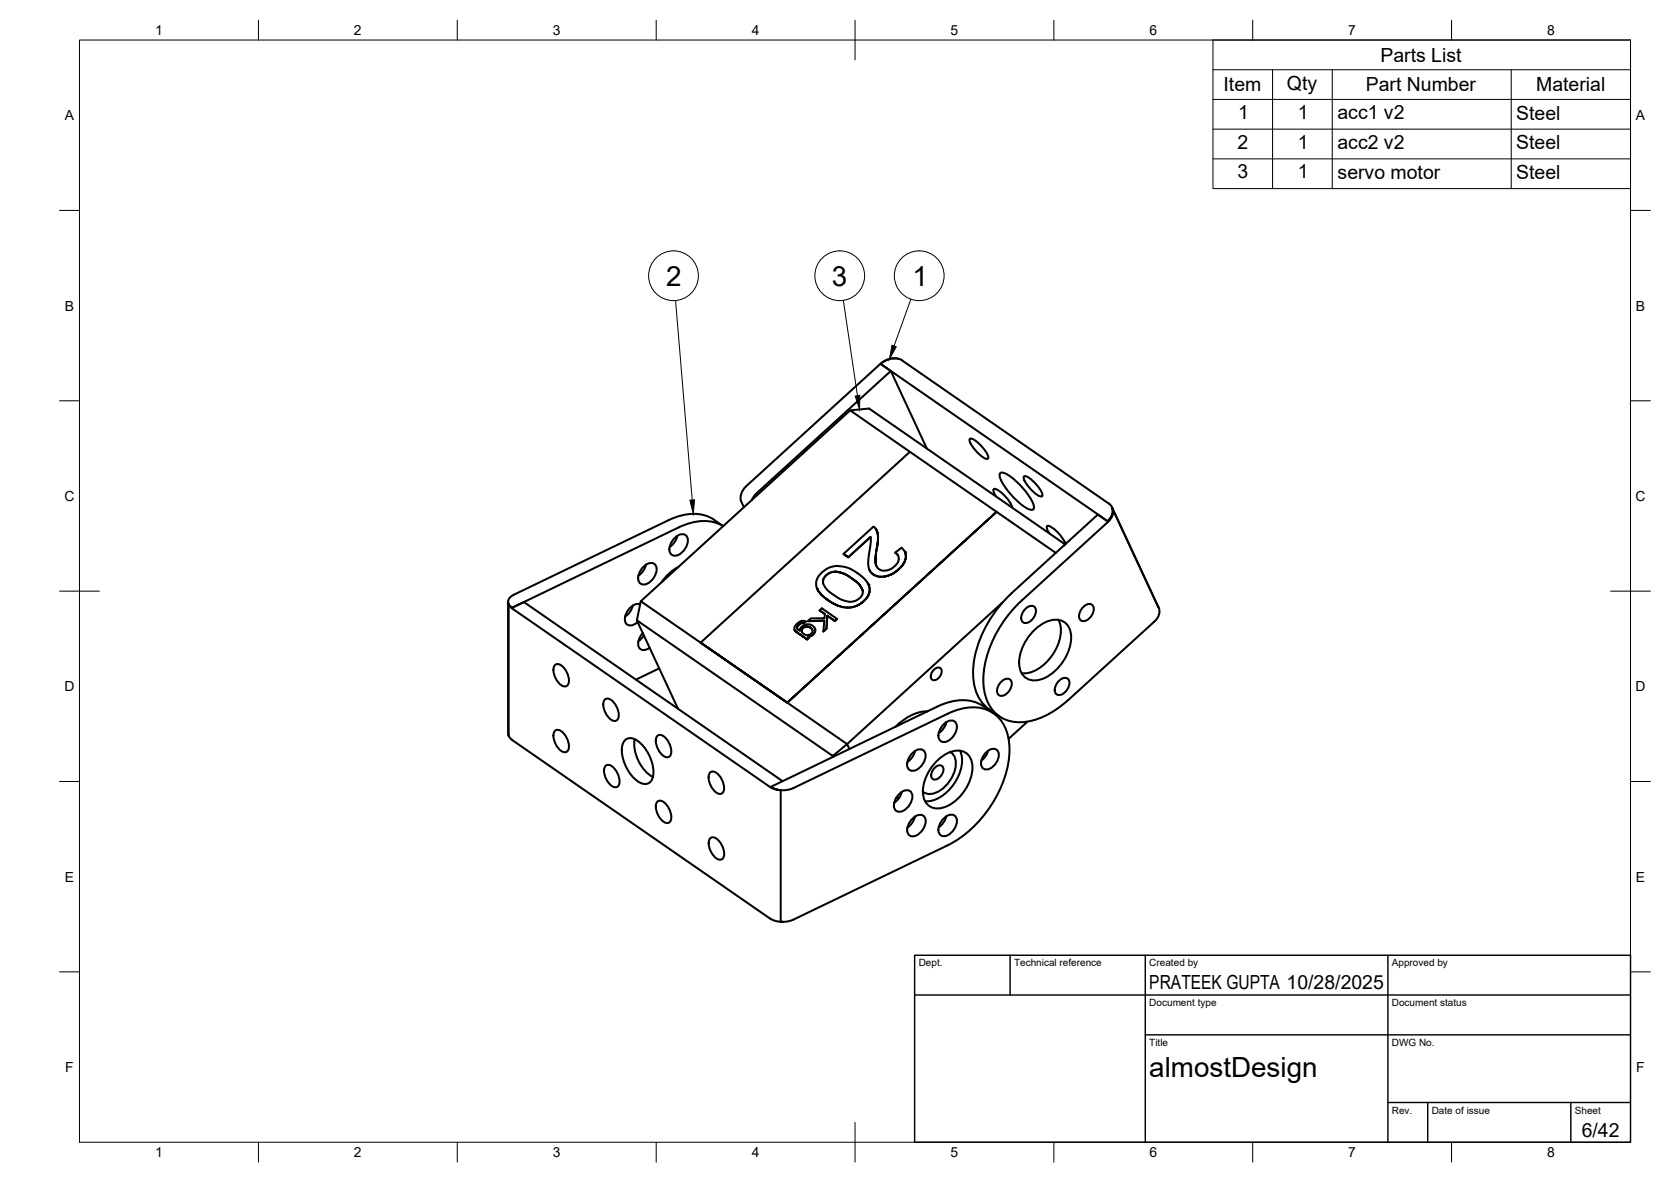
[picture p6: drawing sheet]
<svg xmlns="http://www.w3.org/2000/svg" width="420mm" height="297mm" viewBox="0 0 420 297" stroke-linecap="round" stroke-linejoin="round" font-family="sans-serif">
<!-- layer: Visible -->
<g fill="none" stroke="#000" stroke-width=".51">
<path d="M221.4 91.5l2.6 1.7-33.8 30.8-1.2 1.7M221.4 91.4v.1M221.4 91.4l57.1 39.5M224 93.2l9 19.5M225.7 90.1h-1.2l-1.3 .3-1.8 1-33.8 30.8-.8 1a3.2 3.2 0 0 0-.4 2.7M226.9 90.6l51.9 35.9a2.73 2.73 0 0 1-.3 4.4M226.9 90.6a4.6 4.6 0 0 0-5.5 .8M213.8 103.1l15 10.4M243.9 110.2a5 5 0 0 1 3.3 2.4l.8 1.2a1.31 1.31 0 0 1 .4 1.5 5 5 0 0 1-3.4-2.4l-.8-1.1a1.31 1.31 0 0 1-.3-1.6zM251.6 118.8a5.3 5.3 0 0 1 3.8 2 15.1 15.1 0 0 1 4.6 6.6l-.3 .7a5.3 5.3 0 0 1-3.8-2 15.1 15.1 0 0 1-4.6-6.7zM257.5 119.7a5 5 0 0 1 3.3 2.4l.8 1.1a1.31 1.31 0 0 1 .4 1.6 5 5 0 0 1-3.3-2.4l-.9-1.2a1.31 1.31 0 0 1-.3-1.5zM169.6 135.2a2.04 2.04 0 0 1 3-.5 3.7 3.7 0 0 1-3.1 5 1.84 1.84 0 0 1-1-2.8z"/>
<path d="M170.3 134.7l-.7 1.5-1.2 1.3M170.6 132.6l-41.9 20.1M179.6 130.6l2.2 1.6a11.4 11.4 0 0 0-11.2 .3M179.6 130.6a10.8 10.8 0 0 0-10.4-.4l-40 19.2M186.3 125.9l.7 1.6M212.1 139.2l1.2 .8zM220.3 133.1l.5 1.8-.5-1.8-.7-.8-7.5 6.9M220.8 134.9l-.6 4.4v2.1v-2.1zM225.1 138.9l.6 .6a1.8 1.8 0 0 1 .1 1.6l-.5 .9-1.3 1-1.1 .4h-1.1a2.12 2.12 0 0 1-1.6-2M225.1 138.9l.7 .7M227.6 138.8l.2 1.4-.3-1.5-.8-1-1.6 1.2M250.4 124.7a2.04 2.04 0 0 1-.6-1.8 2.61 2.61 0 0 1 2.4 1.2l1.4 1.6 .9 1.9"/>
<path d="M263.8 134a2.16 2.16 0 0 1-.6-1.7 2.25 2.25 0 0 1 2.2 1l1.5 1.5 1 1.9M265.5 138.9l-14.9-10.3-52.6 48 52.6-48-21.8-15.1-52.6 48M267.8 136.8l-.3 .3M267.8 136.8l-49.3-34.1-4.7 .4-52.7 48 51.9 35.9 39-35.6M278.5 130.9v.1M278.5 131l-2.5-1.7-21.6 19.8M278.5 131l.8-.9a2.79 2.79 0 0 0 .4-2.5 3 3 0 0 1-1.1 3.6l-21.6 19.6a29.2 29.2 0 0 0-9.8 20.2 10.1 10.1 0 0 0 5.7 9.9 13.2 13.2 0 0 0 11.2-1.7l3-2 1.5-1.3 22.1-20.2a2.87 2.87 0 0 0 .6-3M279.6 127.5l11.7 25.2M127.8 151.2v33.1M127.9 151.8l.9 1.1 64.8 44.9 1.2 .5 1.5 .3M128.7 152.7l-.8-.9v33.1M128.7 152.7l3-1.4 65.1 45"/>
<path d="M129.2 149.5a1.75 1.75 0 0 0-1.4 1.4 1.75 1.75 0 0 0 .9 1.8M159.1 152.2l-.7 1.5-1.2 1.3M160.1 155.9l49.3 34.1 3.6-3 .6 1.2M161 151.9a3.5 3.5 0 0 0-3.9 3.3 1.57 1.57 0 0 0 .7 1.8 1.57 1.57 0 0 0 2-.3l.5-.4M161.1 151.1l-1 4.8 10.4 22.2M161.6 159.1a3.2 3.2 0 0 0-.7 3.9 1.8 1.8 0 0 0 2.4-.2M161.8 142.5a2.04 2.04 0 0 1 3-.5 3.7 3.7 0 0 1-3.2 4.9 1.84 1.84 0 0 1-.9-2.8zM161.9 159.7l-1.4 1.4M162.4 141.9l-.7 1.6-1.2 1.2M170.6 142.5a11.3 11.3 0 0 0-4.3 3.8M200.4 157.6v.4M200.4 157.6a.86 .86 0 0 0 .7 .9 1.98 1.98 0 0 1 1.9-1.6 1.98 1.98 0 0 1 2 1.6v.2"/>
<path d="M200.8 157l-.4 .6zM200.9 156.9l.6-.3zM201.5 156.6h.5zM201.9 157.8l.9-.4zM201.9 157.8l-.4 .7 .4-.7M202 156.6l.6-.4zM202.6 156.2l-1-.2-1.5 1-.3 .5-.1 .7 .9 .8-.8-.8M202.8 157.4l1 .4zM203.8 157.8l.3 .2 .2 .6-.1 .4-.6 .5-1 .1-.7-.4-.4-.7 .2 .4M203.8 157.8l.4 .4M204.9 157.9l.1 .5-.2 .7-.8 .6-.9 .3 .4 .3-.5 .4M204.9 158.7l-.6 .9-1.2 .4"/>
<path d="M205.7 148.4l1.1 1.3 1.4 1.1-1.4-1zM206.1 153.4l.6-.5 3.8 2.6-.6 .6M206.1 153.4l1.3 .9-.1 1.1h-3.4l-.8 .7M206.1 153.4l1.3 .9M207.3 156l-4.2 .1M207.3 156l-.3 2.7M207.7 144.5l-.6 .9a3.1 3.1 0 0 0 1.5 3.4l2.2 1.5 1.2 .5a3.6 3.6 0 0 0 4.8-1.4 3 3 0 0 0-1.2-3l-1.4-1 1.7 1.3 1 1.7M208.2 150.8l1.8 1.1 2 .7 1.8 .1 1.4-.4-1.5 .4-1.9-.2-1.4-.4zM210.2 143.6l2.1 .6 1.9 1.2-1.8-1.1zM210.2 143.7l-1.2 .1-1.3 .8M210.2 143.6l-1.4 .3-1.1 .6-.7 1v1.1M210.5 155.5l-.6 .6-1.9-1.4-.2 3.3-.8 .7 .8-.7 .2-3.3 1.9 1.3"/>
<path d="M213.3 140l5.6-5.1a13.6 13.6 0 0 1-.5 4.8v.6a5.2 5.2 0 0 0 .2 2.9M215.2 152.3l2-1.2zM218.4 146.9a3.1 3.1 0 0 1 0 2.6l-1.2 1.6 .8-.9 .5-.9 .2-.8-.2-1.2a9.3 9.3 0 0 0-9-4.9l-1.2 .3-.9 .6-1.6 1.6-.6 1.5 .1 1 .4 1-.2-.4M218.6 143.3v-.1a3.5 3.5 0 0 0 3.9 1.7M218.6 143.3l.7 .8 1 .6 1 .2h1.2M220.2 141.4l.2 .9M222.5 144.9l1.9-.7 1.6-1.1-1.5 1.1zM227.8 140.2l-.6 1.4-1.2 1.5 1.2-1.4zM254.4 149.1a29.1 29.1 0 0 0-9.7 20.2 10.7 10.7 0 0 0 4 8.9l2.6 1.8M257.7 153.2a1.55 1.55 0 0 1 2.7-.2 3.1 3.1 0 0 1-2.7 3.6 1.51 1.51 0 0 1-.7-2.4zM260 158.4a6.8 6.8 0 0 1 7.1-2.4 4.5 4.5 0 0 1 2.2 5.3 11.9 11.9 0 0 1-8.4 9.6 3.9 3.9 0 0 1-4.6-4.4 12.2 12.2 0 0 1 3.7-8.1zM266.1 155.8a9 9 0 0 1-1.5 8.8 9 9 0 0 1-7.7 4.6"/>
<path d="M272.2 152.7a1.55 1.55 0 0 1 2.8-.2 3.1 3.1 0 0 1-2.8 3.6 1.51 1.51 0 0 1-.6-2.4zM291.2 152.5h.1M139.4 167.3a1.29 1.29 0 0 1 2.2 .3 4.4 4.4 0 0 1 1.2 4.5 1.29 1.29 0 0 1-2.1-.3 4.4 4.4 0 0 1-1.3-4.5zM152 176a1.29 1.29 0 0 1 2.1 .3 4.4 4.4 0 0 1 1.2 4.5 1.29 1.29 0 0 1-2.1-.3 4.4 4.4 0 0 1-1.2-4.5zM165.8 168l-5.9 2.8M176.2 161.5l21.8 15.1zM203.5 160.3l-.5 .4-2.4-1.7 2.4 1.7M233.2 178.8a11.8 11.8 0 0 0-8 3.8M234.7 168.4a1.09 1.09 0 0 1 1.2-.6 1.09 1.09 0 0 1 .9 .9 2.25 2.25 0 0 1-2.2 2.2 1.53 1.53 0 0 1 .1-2.5zM238.3 179.4l-38.8 18.7a6.3 6.3 0 0 1-5.7-.3l.9 .4 1.6 .4M238.3 179.4a11.6 11.6 0 0 1 11-.5 10.3 10.3 0 0 1 4.5 9.5 29.3 29.3 0 0 1-15.5 24l-38.8 18.7-1.5 .5h-1.7v-33M249.8 179.2a12.4 12.4 0 0 0-6.3-3.2 13.6 13.6 0 0 0-7.8 1.6l-41.9 20.2"/>
<path d="M251.6 171.5a1.55 1.55 0 0 1 2.7-.2 3.1 3.1 0 0 1-2.7 3.6 1.51 1.51 0 0 1-.7-2.4zM266.1 171.3a1.55 1.55 0 0 1 2.7-.2 3.1 3.1 0 0 1-2.7 3.6 1.51 1.51 0 0 1-.7-2.4zM127.8 184.3l.1 .6M127.9 184.8l.9 1.1 64.8 44.9 1.5 .6 1.7 .3M139.4 183.8a1.29 1.29 0 0 1 2.2 .3 4.4 4.4 0 0 1 1.2 4.5 1.29 1.29 0 0 1-2.1-.3 4.4 4.4 0 0 1-1.3-4.5zM152.1 192.6a1.29 1.29 0 0 1 2.2 .3 4.4 4.4 0 0 1 1.2 4.5 1.29 1.29 0 0 1-2.1-.3 4.4 4.4 0 0 1-1.3-4.5zM157.3 185.9a2.86 2.86 0 0 1 3.7 .8 9.9 9.9 0 0 1 3.1 8.9 2.01 2.01 0 0 1-3.1 1.1 9.7 9.7 0 0 1-4.4-9.8zM159.6 185.8a9.9 9.9 0 0 0 4.6 9.4M165.2 185.1a1.29 1.29 0 0 1 2.1 .3 4.4 4.4 0 0 1 1.2 4.5 1.29 1.29 0 0 1-2.1-.3 4.4 4.4 0 0 1-1.2-4.5zM178.4 194.3a1.29 1.29 0 0 1 2.2 .3 4.4 4.4 0 0 1 1.2 4.5 1.29 1.29 0 0 1-2.1-.3 4.4 4.4 0 0 1-1.3-4.5zM209.4 190l.1 .2M226.1 199.6a2.04 2.04 0 0 1 3-.5 3.7 3.7 0 0 1-3.2 4.9 1.84 1.84 0 0 1-.9-2.8z"/>
<path d="M226.7 199l-.7 1.6-1.2 1.2M229.4 189.3a2.04 2.04 0 0 1 3-.5 3.7 3.7 0 0 1-3.2 4.9 1.84 1.84 0 0 1-.9-2.8zM230.1 188.7l-.7 1.6-1.3 1.2M234.9 193.1a1.21 1.21 0 0 1 1.3-.8 1.21 1.21 0 0 1 1 1.1 2.56 2.56 0 0 1-2.4 2.5 1.58 1.58 0 0 1-.2-2.4zM235.7 191.1a7.2 7.2 0 0 1 6.3-2.3 4.2 4.2 0 0 1 2.5 5.1 11.2 11.2 0 0 1-8.2 9.2 3.7 3.7 0 0 1-4.3-4.2 11.6 11.6 0 0 1 3.7-7.8zM237.3 182a2.04 2.04 0 0 1 3-.5 3.7 3.7 0 0 1-3.2 5 1.84 1.84 0 0 1-.9-2.8zM237.4 181.9l.3 .3M237.8 181.6l.1 .2M237.9 181.5l-.7 1.6-1.2 1.2M239.1 189.1l-.2-.1a4.1 4.1 0 0 1 1 5.1 8 8 0 0 1-6.2 5.4l-1.2-.2-.5-.3 .2 .1M241.4 188.6a8.7 8.7 0 0 1-1.5 8.4 8.7 8.7 0 0 1-7.3 4.3M247.9 189.1a1.97 1.97 0 0 1 2.9-.5 3.6 3.6 0 0 1-3 4.8 1.77 1.77 0 0 1-.9-2.7z"/>
<path d="M248.4 188.7l-.6 1.3-1 1.1M258.3 181.4l-4.7 4.3M165.2 201.6a1.29 1.29 0 0 1 2.1 .3 4.4 4.4 0 0 1 1.2 4.5 1.29 1.29 0 0 1-2.1-.3 4.4 4.4 0 0 1-1.2-4.5zM178.5 210.8a1.29 1.29 0 0 1 2.1 .3 4.4 4.4 0 0 1 1.2 4.5 1.29 1.29 0 0 1-2.1-.3 4.4 4.4 0 0 1-1.2-4.5zM225.3 200.6h.1M225.4 200.5h.7M225.4 200.3l.7 .2M225.8 200.5h.1M229.4 205.7a2.04 2.04 0 0 1 3-.5 3.7 3.7 0 0 1-3.1 5 1.84 1.84 0 0 1-1-2.8zM230.1 205.2l-.7 1.6-1.3 1.2M237.3 205.7a2.04 2.04 0 0 1 3-.5 3.7 3.7 0 0 1-3.2 4.9 1.84 1.84 0 0 1-.9-2.7zM237.9 205.1l-.7 1.6-1.2 1.2"/>
</g>
<g fill="#000">
<circle cx="227.6" cy="138.8" r=".25"/>
<circle cx="128.7" cy="152.7" r=".25"/>
<circle cx="205.5" cy="148" r=".25"/>
<circle cx="218.4" cy="146.9" r=".25"/>
<circle cx="127.9" cy="184.9" r=".25"/>
<circle cx="193.8" cy="197.8" r=".25"/>
</g>
<!-- layer: BORDER -->
<g fill="none" stroke="#000" stroke-width=".25">
<path d="M20 10.1h390v276.9h-390zM65 5.1v5M115 5.1v5M165 5.1v5M215 5.1v10M265 5.1v5M315 5.1v5M365 5.1v5M15 52.9h5M410 52.9h5M15 100.7h5M410 100.7h5"/>
<path d="M15 148.6h10M405 148.6h10M15 196.4h5M410 196.4h5M15 244.2h5M410 244.2h5M65 287v5M115 287v5M165 287v5M215 282.1v9.9M265 287v5M315 287v5"/>
<path d="M365 287v5"/>
</g>
<!-- layer: TITLEBLOCK -->
<path d="M230 240.1h180v46.9h-180zM230 250h180M254 240.1v9.9M288 240.1v46.9M349 240.1v46.9M288 260.1h122M349 277.1h61M359 277.1v9.9M395 277.1v9.9" fill="none" stroke="#000" stroke-width=".36"/>
<!-- layer: Parts Lists -->
<path d="M305 10.1h105v37.3h-105zM305 17.5h105M320 17.5v29.9M335 17.5v29.9M380 17.5v29.9M305 25h105M305 32.5h105M305 39.9h105" fill="none" stroke="#000" stroke-width=".25"/>
<!-- layer: Balloons -->
<g fill="none" stroke="#000" stroke-width=".25">
<circle cx="169.3" cy="69.3" r="6.3"/>
<circle cx="211.1" cy="69.3" r="6.3"/>
<circle cx="231.1" cy="69.3" r="6.3"/>
</g>
<!-- layer: 0 -->
<path d="M215 99.5l1.2-.2-.1 3.6zM224.3 86.7l1.1 .5-1.8 3zM173.5 125.7l1.1-.1-.3 3.5z" fill="#000" stroke="#000" stroke-width=".25"/>
<path d="M169.9 75.5l4.2 50.2M212 75.5l3.6 23.9M229 75.2l-4.2 11.7" fill="none" stroke="#000" stroke-width=".25"/>
<g font-size="7">
<text x="167.5" y="71.8">2</text>
<text x="209.2" y="71.8">3</text>
<text x="229.4" y="71.8">1</text>
<text x="289" y="270.6">almostDesign</text>
</g>
<g font-size="4.9">
<text x="347.1" y="15.5">Parts List</text>
<text x="307.7" y="23">Item</text>
<text x="323.6" y="22.5">Qty</text>
<text x="343.4" y="23">Part Number</text>
<text x="386.3" y="23">Material</text>
<text x="311.3" y="29.9">1</text>
<text x="326.3" y="29.9">1</text>
<text x="336.3" y="30">acc1 v2</text>
<text x="381.3" y="30">Steel</text>
<text x="311.2" y="37.4">2</text>
<text x="326.3" y="37.4">1</text>
<text x="336.3" y="37.5">acc2 v2</text>
<text x="381.3" y="37.5">Steel</text>
<text x="311.1" y="44.8">3</text>
<text x="326.3" y="44.8">1</text>
<text x="336.3" y="44.9">servo motor</text>
<text x="381.3" y="45">Steel</text>
<text x="289" y="248.5">PRATEEK GUPTA 10/28/2025</text>
<text x="397.7" y="285.7">6/42</text>
</g>
<g font-size="3.5">
<text x="39" y="8.8">1</text>
<text x="89" y="8.8">2</text>
<text x="139" y="8.8">3</text>
<text x="189" y="8.8">4</text>
<text x="239" y="8.8">5</text>
<text x="289" y="8.8">6</text>
<text x="339" y="8.8">7</text>
<text x="389" y="8.8">8</text>
<text x="16.3" y="30.2">A</text>
<text x="411.3" y="30.2">A</text>
<text x="16.3" y="78">B</text>
<text x="411.3" y="78">B</text>
<text x="16.2" y="125.9">C</text>
<text x="411.2" y="125.9">C</text>
<text x="16.2" y="173.7">D</text>
<text x="411.2" y="173.7">D</text>
<text x="16.3" y="221.6">E</text>
<text x="411.3" y="221.6">E</text>
<text x="16.4" y="269.4">F</text>
<text x="411.4" y="269.4">F</text>
<text x="39" y="290.8">1</text>
<text x="89" y="290.8">2</text>
<text x="139" y="290.8">3</text>
<text x="189" y="290.8">4</text>
<text x="239" y="290.8">5</text>
<text x="289" y="290.8">6</text>
<text x="339" y="290.8">7</text>
<text x="389" y="290.8">8</text>
</g>
<g font-size="2.5">
<text x="231" y="242.9">Dept.</text>
<text x="255" y="242.9">Technical reference</text>
<text x="289" y="242.9">Created by</text>
<text x="350" y="242.9">Approved by</text>
<text x="289" y="252.8">Document type</text>
<text x="350" y="252.8">Document status</text>
<text x="289" y="262.9">Title</text>
<text x="350" y="262.9">DWG No.</text>
<text x="350" y="279.9">Rev.</text>
<text x="360" y="279.9">Date of issue</text>
<text x="396" y="279.9">Sheet</text>
</g>
</svg>
